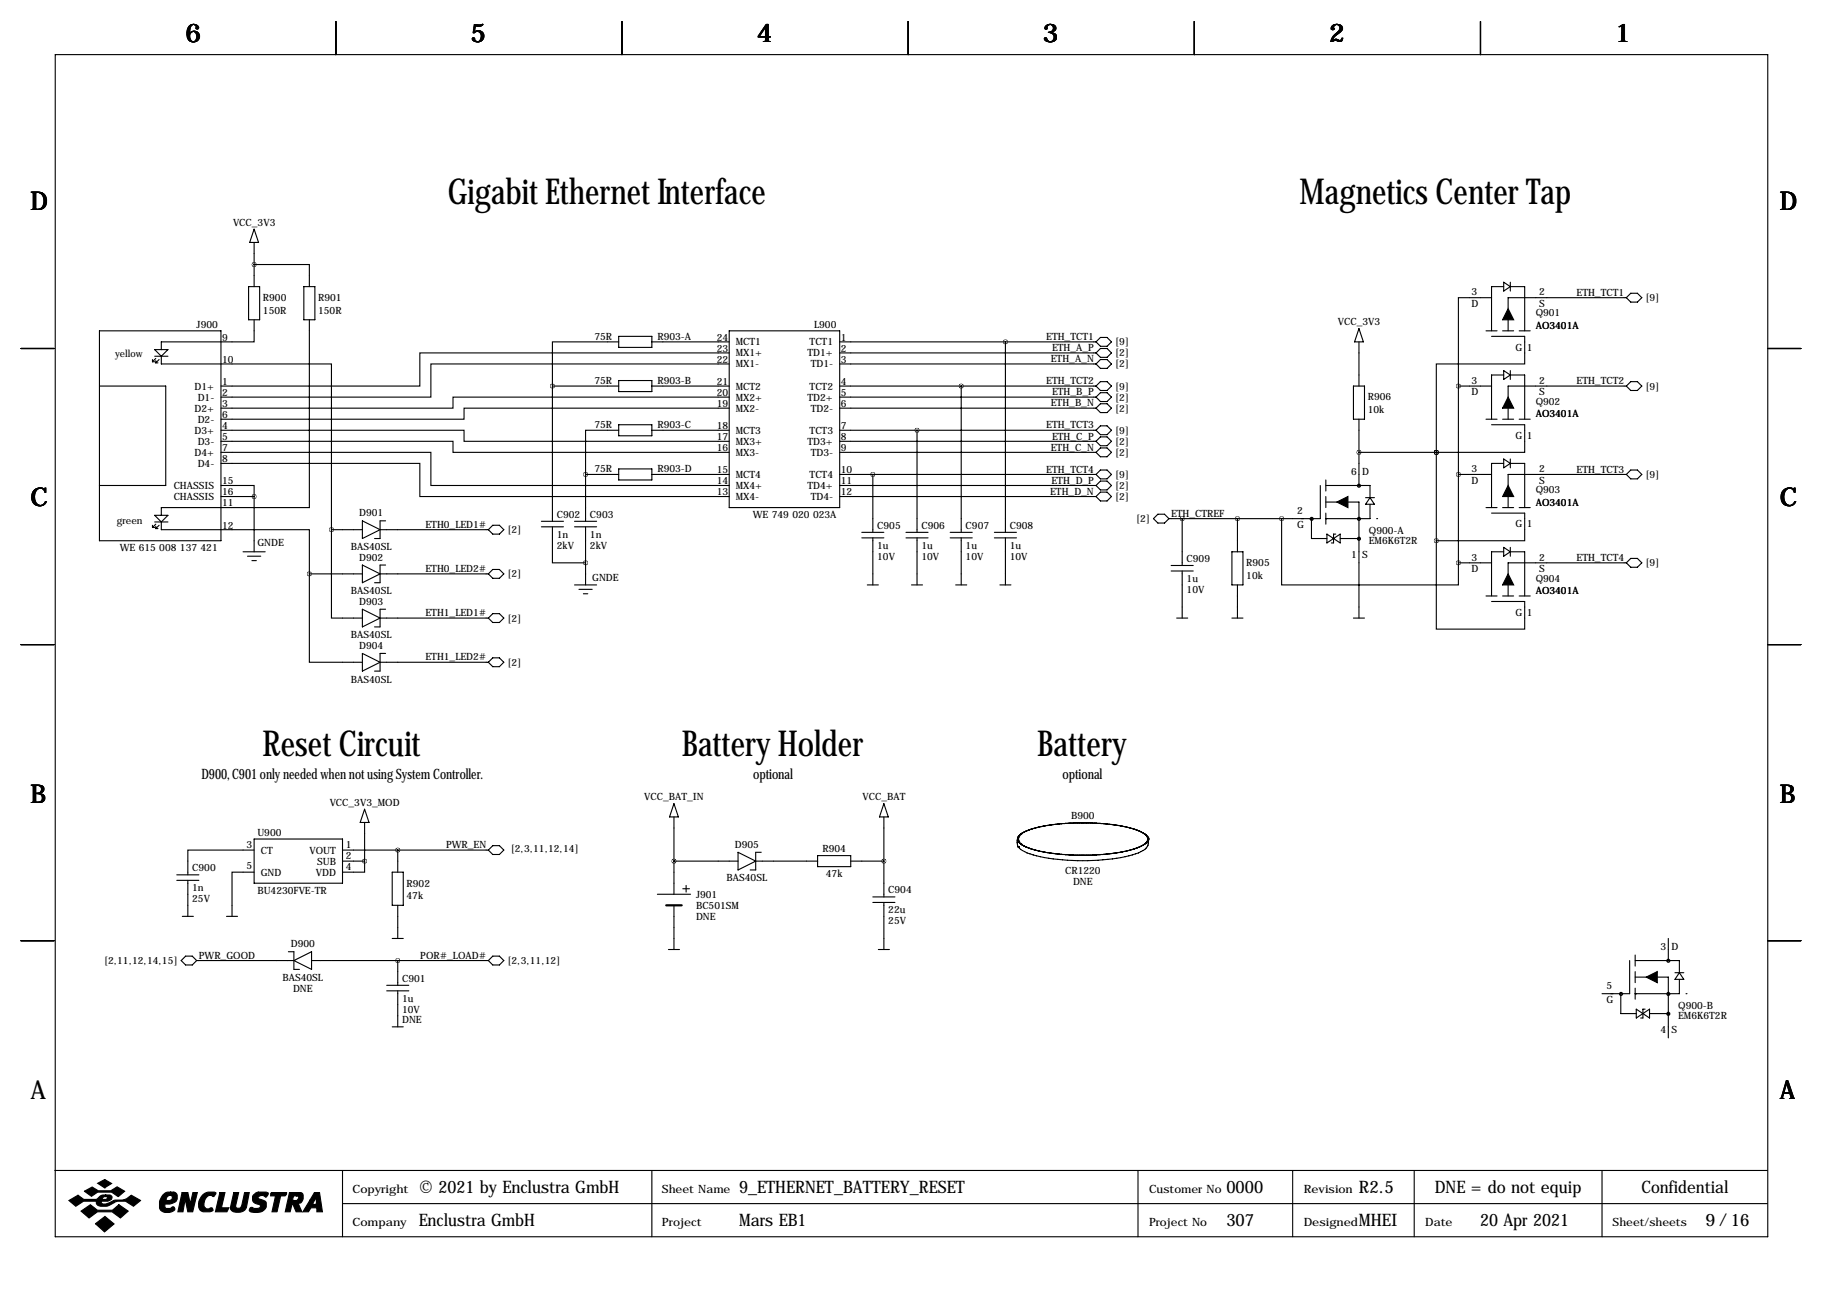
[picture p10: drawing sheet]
<svg xmlns="http://www.w3.org/2000/svg" width="419mm" height="297mm" viewBox="0 0 419 297" stroke-linecap="round" stroke-linejoin="round" font-family="sans-serif">
<g fill="none" stroke="#000" stroke-width=".25">
<path d="M12.7 12.6h393.7v271.7h-393.7zM77.2 4.9v7.7M143 4.9v7.7M208.8 4.9v7.7M274.6 4.9v7.7M340.4 4.9v7.7M58.4 55.7v10.2M58.4 52.7l1 3h-2zM22.9 76.1h27.9v48.2h-27.9zM57.1 65.9h2.6v7.6h-2.6zM58.4 60.8h12.7v5.1M58.4 73.5v5.1h-21.3v1.8"/>
<path d="M69.8 65.9h2.6v7.6h-2.6zM71.1 73.5v43.2h-34v1.8M142.2 78.6h-15.2v10.2M142.2 77.3h7.7v2.6h-7.7zM149.9 78.6h17.7M167.6 76.1h25.4v40.6h-25.4zM193 78.6h59M231.1 78.6v43.8M253 77.6h1.5l1 1-1 1h-1.5l-1-1zM312.4 75.6l1 3h-2zM312.4 78.6v10.2M341.6 76.1h2.6"/>
<path d="M342.9 68.4h-7.6v20.4M342.9 77.3h7.6v6.4h-20.3v20.3M345.4 76.1h2.6M345.7 65.9h-2.8v10.2M345.7 64.9l1.5 1-1.5 1zM346.7 73.5v2.6M347.2 65.9h3.3v10.2M347.2 64.9v2M349.2 76.1h2.6M373.9 68.4h-27.2v2.6M374.9 67.4h1.5l1 1-1 1.1h-1.5l-1-1.1zM4.8 80.1h7.6"/>
<path d="M22.9 88.8h15.2v22.8h-15.2M35.1 83.2h.5M35.1 82.7v.5M35.6 80.4h3l-1.5 1.5zM35.6 81.9h3M35.8 82.9v.5M35.8 83.4h.5M35.8 82.4l-.7 .8M36.6 82.7l-.8 .7M37.1 81.9v1.8h39.1v38.1M50.8 98.9h55.9v2.6h60.9M127 88.8h15.2"/>
<path d="M127 88.8v31M142.2 98.9h-7.6v10.2M142.2 87.5h7.7v2.5h-7.7zM142.2 97.6h7.7v2.6h-7.7zM149.9 88.8h17.7M149.9 98.9h17.7M167.6 81.1h-71.1v7.7h-45.7M167.6 91.3h-63.5v2.5h-53.3M167.6 93.8h-60.9v2.6h-55.9M167.6 83.7h-68.5v7.6h-48.3M193 81.1h59M193 83.7h59"/>
<path d="M193 88.8h59M193 91.3h59M193 93.8h59M193 98.9h59M210.8 98.9v23.5M221 88.8v33.6M252 81.1l1-1h1.5l1 1-1 1.1h-1.5zM253 82.7h1.5l1 1-1 1h-1.5l-1-1zM253 92.8h1.5l1 1-1 1.1h-1.5l-1-1.1zM253 90.3h1.5l1 1-1 1h-1.5l-1-1zM253 87.7h1.5l1 1.1-1 1h-1.5l-1-1zM253 97.9h1.5l1 1-1 1h-1.5l-1-1z"/>
<path d="M311.1 88.8h2.6v7.6h-2.6zM312.4 96.4v15.2M335.3 88.8h7.6M335.3 88.8v40.6M341.6 96.4h2.6M342.9 97.6h7.6v6.4h-20.3M345.4 96.4h2.6M345.7 86.2h-2.8v10.2M345.7 85.2l1.5 1-1.5 1zM346.7 93.8v2.6M347.2 86.2h3.3v10.2M347.2 85.2v2"/>
<path d="M349.2 96.4h2.6M373.9 88.8h-27.2v2.5M373.9 88.8l1-1.1h1.5l1 1.1-1 1h-1.5zM406.4 80.1h7.6M35.6 118.5h3l-1.5 1.5zM50.8 111.6h7.6v2.6M50.8 101.5h53.3v2.5h63.5M50.8 104h48.3v7.6h68.5M50.8 106.5h45.7v7.7h71.1M50.8 114.2h7.6M58.4 114.2v12.7M83.3 119.7l4.1 2.1-4.1 2z"/>
<path d="M88.6 119.7h-1.2v4.1h-1.3M124.5 119.8h5M132.1 119.8h5.1M134.6 109.1h7.6M134.6 109.1v10.7M142.2 107.8h7.7v2.5h-7.7zM149.9 109.1h17.7M193 101.5h59M193 104h59M193 109.1h59M193 111.6h59M193 114.2h59"/>
<path d="M200.7 109.1v13.3M253 103h1.5l1 1-1 1h-1.5l-1-1zM253 100.4h1.5l1 1.1-1 1h-1.5l-1-1zM253 113.1h1.5l1 1.1-1 1h-1.5l-1-1zM253 110.6h1.5l1 1-1 1h-1.5l-1-1zM253 108.1h1.5l1 1-1 1h-1.5l-1-1zM265.2 119.2l1-1h1.5l1 1-1 1.1h-1.5zM271.8 119.2v10.8M284.5 119.2v7.7M294.6 119.2v15.3h40.7v-5.1M301.5 119.2v4.6h3.6M303.5 111.6v7.6h-34.8"/>
<path d="M304.8 119.2h.1M304.8 111.6h10.2v2.8M304.8 110.3v2.6M304.8 114.2v2.5M304.8 118v2.5M304.8 115.4h2.5M309.9 115.4h2.5v26.7M312.4 104h17.8M313.9 114.4h2.1M315 115.9v3.3h-10.2M315 114.4l1 1.5h-2.1zM316.5 119.2h.1"/>
<path d="M330.2 104h.1M330.2 104v20.3M335.3 109.1h7.6M341.6 116.7h2.6M342.9 118h7.6v6.3h-20.3M345.4 116.7h2.6M345.7 106.5h-2.8v10.2M345.7 105.5l1.5 1-1.5 1.1zM346.7 114.2v2.5M347.2 106.5h3.3v10.2M347.2 105.5v2.1M349.2 116.7h2.6"/>
<path d="M373.9 109.1h-27.2v2.5M373.9 109.1l1-1h1.5l1 1-1 1h-1.5zM35.1 120.8v.5M35.1 121.3h.5M35.6 120h3M35.8 121v.5M35.8 120.5l-.7 .8M35.8 121.5h.5M36.6 120.8l-.8 .7M37.1 120v1.8h34v10.1M55.9 126.9h5.1M56.9 127.9h3"/>
<path d="M57.9 128.9h1M71.1 131.9v20.4h12.2M71.1 131.9h12.2M76.2 121.8v20.3h7.1M76.2 121.8h7.1M83.3 129.9l4.1 2-4.1 2.1zM87.4 121.8h24.9M87.4 131.9h24.9M88.6 129.9h-1.2v4.1h-1.3M113.3 120.8h1.5l1 1-1 1h-1.5l-1-1zM113.3 130.9h1.5l1 1-1 1.1h-1.5l-1-1.1zM124.5 121.1h5"/>
<path d="M127 121.1v8.3h7.6M132.1 121.1h5.1M132.1 134.5h5.1M133.1 135.5h3M134.1 136.5h1M134.6 121.1v13.4M198.1 122.4h5.1M198.1 123.7h5.1M199.4 134.5h2.5M200.7 123.7v10.8M208.3 122.4h5.1M208.3 123.7h5.1"/>
<path d="M209.5 134.5h2.6M210.8 123.7v10.8M218.4 122.4h5.1M218.4 123.7h5.1M219.7 134.5h2.5M221 123.7v10.8M228.6 122.4h5.1M228.6 123.7h5.1M229.9 134.5h2.5M231.1 123.7v10.8M269.2 130h5.1M269.2 131.3h5.1"/>
<path d="M271.8 131.3v10.8M283.2 126.9h2.6v7.6h-2.6zM284.5 134.5v7.6M305.1 122.8l3 2v-2l-3 2zM307.1 122.8h-.5v2h-.5M308.1 123.8h4.3M330.2 124.3v20.3h20.3v-6.3h-7.6M335.3 129.4h7.6M341.6 137h2.6M345.4 137h2.6M345.7 126.9h-2.8v10.1M345.7 125.8l1.5 1.1-1.5 1z"/>
<path d="M346.7 134.5v2.5M347.2 126.9h3.3v10.1M347.2 125.8v2.1M349.2 137h2.6M373.9 129.4h-27.2v2.5M373.9 129.4l1-1h1.5l1 1-1 1h-1.5zM4.8 148.2h7.6M83.3 140.1l4.1 2-4.1 2zM83.3 150.2l4.1 2.1-4.1 2zM87.4 142.1h24.9M87.4 152.3h24.9M88.6 140.1h-1.2v4h-1.3"/>
<path d="M88.6 150.2h-1.2v4.1h-1.3M112.3 142.1l1-1h1.5l1 1-1 1h-1.5zM113.3 151.2h1.5l1 1.1-1 1h-1.5l-1-1zM270.5 142.1h2.5M283.2 142.1h2.6M311.1 142.1h2.6M406.4 148.2h7.6M58.4 195.4h-15.2v5.7M58.4 192.9h20.3v10.2h-20.3zM78.7 198h5.1M78.7 195.4h33.6M83.8 198v2.5h-5.1"/>
<path d="M83.8 186l1 3.1h-2zM83.8 189.1v8.9M91.4 195.4v5.1M113.3 194.4h1.5l1 1-1 1.1h-1.5l-1-1.1zM154.9 198h14.8M154.9 187.8v17.8M154.9 184.8l1.1 3h-2.1zM169.7 195.9l4 2.1-4 2zM173.7 198h14.3M175 195.9h-1.3v4.1h-1.2M188 196.7h7.6v2.5h-7.6zM195.6 198h7.6"/>
<path d="M203.2 187.8v18.4M203.2 184.8l1 3h-2zM233.9 192.8h.1M233.9 192.9h.1M233.9 193h.1M233.9 193l.1 .2M233.9 192.8v.2M234 192.6h.1M234 192.7h.1M234 193.1h.1M234 193.2h.1M234 192.6l-.1 .2"/>
<path d="M234 193.2l.1 .2M234 192.7l-.2 1 .3 1M234 192.5h.1M234 193.3h.1M234.1 192.4h.1M234.1 193.4h.1M234.1 192.4l.8-.8 1-.5 4-1.2 5-.6 6.2-.1 4.1 .3 4.5 .8 3.1 1.2 1 1M234.1 192.4l-.1 .2M234.1 193.4l.2 .3M234.1 194.7a7.2 7.2 0 0 0 4.2 2.1 47.3 47.3 0 0 0 23.4-.7l1.5-.8 .5-.6M234.2 192.2h.1M234.2 193.6h.1"/>
<path d="M234.3 193.7l1.7 1.1 3.2 .9 3.5 .6 4.1 .3h5.3l5.3-.6 2.3-.5 2.2-.7 1.7-1.1M234.3 193.7h.1M234.5 191.9h.1M234.5 193.9h.1M234.8 191.7h.1M234.8 194.1h.1M235.1 191.5h.1M235.1 194.3h.1M235.4 191.3h.1M235.4 194.5h.1M236 191l-.1 .1M236.4 190.9h.1"/>
<path d="M236.4 194.9h.1M236.5 195h.1M236.9 190.7h.1M236.9 195.1h.1M259.8 190.4h.1M259.8 195.4h.1M260.3 190.5h.1M260.9 190.7h.1M261.1 190.8h.1M261.1 195h.1M261.4 190.9h.1M261.4 194.9h.1"/>
<path d="M261.9 191v.1M262.1 194.6h.1M262.4 194.5h.1M262.9 191.6h.1M263 191.7h.1M263 194.1h.1M263.1 194h.1M263.3 191.9h.1M263.3 193.9h.1M263.6 193.7h.1M263.6 192.2h.1M263.6 193.6h.1"/>
<path d="M263.8 192.4h.1M263.8 193.4h.1M263.8 193.4l-.2 .3M263.8 192.5h.1M263.8 193.3h.1M263.8 192.5l.1 .1M263.8 193.3v.1M263.9 192.7h.1M263.9 192.6h.1M263.9 193.2h.1M263.9 193.1h.1M263.9 192.6v.2"/>
<path d="M263.9 193.2l-.1 .1M263.9 192.7l.1 1-.2 1M263.9 192.9h.1M263.9 192.8h.1M263.9 193h.1M263.9 192.8v.2M263.9 193v.2M4.8 216.3h7.6M40.6 201.1h5.1M40.6 202.4h5.1M41.9 210.7h2.5M42.7 219.8h1.5l1 1-1 1.1h-1.5l-1-1.1z"/>
<path d="M43.2 202.4v8.3M52.1 210.7h2.5M58.4 200.5h-5.1v10.2M66.3 218.8h1.3v4.1h1.2M90.2 200.5h2.5v7.6h-2.5zM90.2 215.8h2.5M91.4 208.1v7.7M151.1 205.6h7.6M153.7 218.3h2.5M154.9 208.1v10.2M157 204.3h1.5M157.7 203.6v1.5"/>
<path d="M200.7 206.2h5M200.7 207.5h5M201.9 218.3h2.6M203.2 207.5v10.8M375.9 219.6v2.5M383.5 215.8v5M406.4 216.3h7.6M45.2 220.8h22.4M67.6 220.8l4-2v4.1zM71.6 220.8h40.7M88.9 226.5h5.1M88.9 227.8h5.1"/>
<path d="M90.2 236.1h2.5M91.4 220.8v5.7M91.4 227.8v8.3M112.3 220.8l1-1h1.5l1 1-1 1.1h-1.5zM372.6 228.5v4.5h3.6M374.6 220.8v7.7h-6.3M375.9 228.5h.1M375.9 223.4v2.5M375.9 227.2v2.5M375.9 224.6h2.6M375.9 220.8h10.2v2.8M376.2 232l3 2v-2l-3 2z"/>
<path d="M378.2 232h-.5v2h-.5M379.2 233h4.3M381 224.6h2.5v14M385.1 223.6h2M386.1 225.2v3.3h-10.2M386.1 223.6l1 1.6h-2zM387.6 228.5h.1M12.6 269.1h393.7M78.7 269.1v15.2M78.7 276.7h327.6M149.9 269.1v15.2M261.6 269.1v15.2"/>
<path d="M297.2 269.1v15.2M325.1 269.1v15.2M368.3 269.1v15.2"/>
</g>
<g fill="#000" stroke="#000" stroke-width=".25">
<path d="M346.7 71l1.3 2.5h-2.6zM346.7 91.3l1.3 2.5h-2.6zM307.3 115.4l2.6-1.2v2.5zM346.7 111.6l1.3 2.6h-2.6zM346.7 131.9l1.3 2.6h-2.6zM378.5 224.6l2.5-1.2v2.5zM15.8 276l2.1-1.2 1.4 1h2.8l.3-.2a1.77 1.77 0 0 1 1.9-.9v.4l-.6 .2-.2 .5h.9l.3-.6-.4-.1v-.4h.9a.59 .59 0 0 1 .6 .7l-.2 .4-.8 .4h-1.4l-.1 .1 .1 .4a3.2 3.2 0 0 0 2.7-.7l.3-.1a4 4 0 0 0 3.8-1.1l2.1 1.2-1.6 1.3a4 4 0 0 0-5.5-.2 2.66 2.66 0 0 1-2.9-.2l-.1-.7h-3l-1.8 1.1zM19.4 273.9l1.8-1 1.4 .9h2.9l1.4-.9 1.8 1-1.5 1.2-1.5-1h-3.2l-1.5 .9zM22.5 272l1.6-.8 1.6 .9-1.6 1zM18.6 278.4l2.2-1.4 1.6 1.2h3.5l1.4-1.2 2.2 1.4-1.8 1.6-1.9-1.4h-3.4l-1.9 1.4zM37.4 274.7a1.75 1.75 0 0 1 1.8-.6v.7a.82 .82 0 0 0-.8 1.2h.6a.6 .6 0 0 0 .6-.5 .6 .6 0 0 0-.4-.7v-.7h.8l.5 .3a1.61 1.61 0 0 1 0 1.7 1.61 1.61 0 0 1-1.5 .7h-1v.9l.2 .1h.9l.7-.4 .4 .4a1.06 1.06 0 0 1-1.3 1 1.82 1.82 0 0 1-2.2-1.1 3.5 3.5 0 0 1 .7-3zM41.9 274.2h1.3l.5 2.6 .6-2.6h1.1l-1.1 4.4h-1.1l-.6-2.9-.5 2.9h-1.2z"/>
<path d="M46.7 274.6a2.78 2.78 0 0 1 2.9-.4l-.4 .9a1.32 1.32 0 0 0-2.1 .8l-.2 .8a.98 .98 0 0 0 1.1 1.2 .55 .55 0 0 1 .6-.2 .55 .55 0 0 1 .4 .6l-.7 .3-1.8-.1a1.79 1.79 0 0 1-.8-2.3zM50.5 274.2h1.2l-.8 3.5h1.7l-.4 .9h-2.7zM53.7 274.2h1.2l-.7 3.1a.73 .73 0 0 0 .7 .5 .73 .73 0 0 0 .7-.6l.6-3h1.1l-.7 3.4a2.28 2.28 0 0 1-3.6 .4v-.4zM58.3 274.7l.8-.6h2.1l.5 .2v.2l-.6 .7a.96 .96 0 0 0-1-.4 .96 .96 0 0 0-.8 .6l1.7 .8a1.71 1.71 0 0 1-.1 1.8 1.71 1.71 0 0 1-1.7 .8l-1.4-.2a.51 .51 0 0 1-.4-.7 .51 .51 0 0 1 .8-.2l1 .1a.52 .52 0 0 0 .6-.2 .52 .52 0 0 0-.2-.7 1.39 1.39 0 0 1-1.4-.6 1.39 1.39 0 0 1 .1-1.6zM62.2 274.4l.2-.2h3.5l-.1 .4-.3 .3h-1l-.8 3.7h-1.2l.8-3.7h-1.1zM66.5 274.2h1.7v.7h-.7l-.2 1.1h.9l.3-.3a.44 .44 0 0 0 .1-.5 .44 .44 0 0 0-.4-.3v-.7h1l.3 .2 .2 .3v.9a1.03 1.03 0 0 1-1.2 1l.9 2h-1.3l-.8-1.8h-.1l-.5 1.8h-1.1zM72.3 274.2h1.2l.6 4.4h-1.3v-.9h-1.3l-.6 .9h-1.3l1.7-2.7h1l-.4 .8 .2 .2h.4l.2-.2v-1.5l-.4 .7h-1zM21.9 281.3l2.2-1.6 2.1 1.7-2.2 1.8z"/>
</g>
<g fill="none" stroke="#000" stroke-width=".63">
<circle cx="301.5" cy="119.3" r=".15"/>
<circle cx="312.4" cy="111.7" r=".15"/>
<circle cx="312.4" cy="119.3" r=".15"/>
<circle cx="312.4" cy="123.9" r=".15"/>
<circle cx="372.7" cy="228.5" r=".15"/>
<circle cx="383.5" cy="228.5" r=".15"/>
<circle cx="383.5" cy="233.1" r=".15"/>
<circle cx="383.5" cy="220.9" r=".15"/>
</g>
<path d="M234.1 194.7h.1" fill="none" stroke="#000" stroke-width=".23"/>
<path d="M153.2 208.1h3.5" fill="none" stroke="#000" stroke-width=".51"/>
<path d="M58.4 60.8a.05 .05 0 0 0 .1 0 .05 .05 0 0 0-.1 0zM200.6 109.1a.05 .05 0 0 0 .1 0 .05 .05 0 0 0-.1 0zM284.4 119.2a.05 .05 0 0 0 .1 0 .05 .05 0 0 0-.1 0zM271.7 119.2a.05 .05 0 0 0 .1 0 .05 .05 0 0 0-.1 0zM335.2 88.8a.05 .05 0 0 0 .1 0 .05 .05 0 0 0-.1 0zM335.2 109.1a.05 .05 0 0 0 .1 0 .05 .05 0 0 0-.1 0zM312.4 104a.05 .05 0 0 0 .1 0 .05 .05 0 0 0-.1 0zM294.6 119.2a.05 .05 0 0 0 .1 0 .05 .05 0 0 0-.1 0zM335.2 129.4a.05 .05 0 0 0 .1 0 .05 .05 0 0 0-.1 0zM134.6 109.1a.05 .05 0 0 0 .1 0 .05 .05 0 0 0-.1 0zM210.8 98.9a.05 .05 0 0 0 .1 0 .05 .05 0 0 0-.1 0zM220.9 88.8a.05 .05 0 0 0 .1 0 .05 .05 0 0 0-.1 0zM231.1 78.6a.05 .05 0 0 0 .1 0 .05 .05 0 0 0-.1 0zM71.1 131.9a.05 .05 0 0 0 .1 0 .05 .05 0 0 0-.1 0zM154.9 198a.05 .05 0 0 0 .1 0 .05 .05 0 0 0-.1 0zM83.8 198a.05 .05 0 0 0 .1 0 .05 .05 0 0 0-.1 0zM134.6 129.4a.05 .05 0 0 0 .1 0 .05 .05 0 0 0-.1 0zM58.4 114.2a.05 .05 0 0 0 .1 0 .05 .05 0 0 0-.1 0zM91.4 220.8a.05 .05 0 0 0 .1 0 .05 .05 0 0 0-.1 0zM91.4 195.4a.05 .05 0 0 0 .1 0 .05 .05 0 0 0-.1 0z" fill="#000" stroke="#000" stroke-width="1"/>
<g font-size="8.2">
<text x="102.9" y="46.8">Gigabit Ethernet Interface</text>
<text x="298.8" y="46.8">Magnetics Center Tap</text>
<text x="60.4" y="173.8">Reset Circuit</text>
<text x="156.7" y="173.8">Battery Holder</text>
<text x="238.4" y="173.8">Battery</text>
</g>
<g font-size="5.9">
<text x="42.7" y="9.8">6</text>
<text x="108.2" y="9.8">5</text>
<text x="174" y="9.8">4</text>
<text x="239.8" y="9.8">3</text>
<text x="305.6" y="9.8">2</text>
<text x="371.3" y="9.8">1</text>
<text x="7" y="48.4">D</text>
<text x="409.2" y="48.4">D</text>
<text x="7" y="116.4">C</text>
<text x="409.2" y="116.4">C</text>
<text x="7" y="184.5">B</text>
<text x="409.2" y="184.5">B</text>
<text x="7" y="252.6">A</text>
<text x="409.2" y="252.6">A</text>
</g>
<g font-size="4">
<text x="96.3" y="274.2">© 2021 by Enclustra GmbH</text>
<text x="169.9" y="274.2">9_ETHERNET_BATTERY_RESET</text>
<text x="281.9" y="274.2">0000</text>
<text x="312.4" y="274.2">R2.5</text>
<text x="329.8" y="274.2">DNE = do not equip</text>
<text x="377.3" y="274.2">Confidential</text>
<text x="96.3" y="281.8">Enclustra GmbH</text>
<text x="169.9" y="281.8">Mars EB1</text>
<text x="281.9" y="281.8">307</text>
<text x="312.4" y="281.8">MHEI</text>
<text x="340.3" y="281.8">20 Apr 2021</text>
<text x="392.1" y="281.8">9 / 16</text>
</g>
<g font-size="3.3">
<text x="46.3" y="179.2">D900, C901 only needed when not using System Controller.</text>
<text x="173.1" y="179.2">optional</text>
<text x="244.2" y="179.2">optional</text>
</g>
<g font-size="2.6">
<text x="81" y="274.2">Copyright</text>
<text x="152.1" y="274.2">Sheet Name</text>
<text x="264.2" y="274.2">Customer No</text>
<text x="299.7" y="274.2">Revision</text>
<text x="81" y="281.8">Company</text>
<text x="152.1" y="281.8">Project</text>
<text x="264.2" y="281.8">Project No</text>
<text x="299.7" y="281.8">Designed</text>
<text x="327.7" y="281.8">Date</text>
<text x="370.7" y="281.8">Sheet/sheets</text>
</g>
<g font-size="2.3">
<text x="53.6" y="51.9">VCC_3V3</text>
<text x="60.5" y="69.2">R900</text>
<text x="73.2" y="69.2">R901</text>
<text x="338.3" y="67.9">3</text>
<text x="338.3" y="70.6">D</text>
<text x="353.8" y="67.9">2</text>
<text x="353.8" y="70.6">S</text>
<text x="362.5" y="68">ETH_TCT1</text>
<text x="378.3" y="69.2">[9]</text>
<text x="45.2" y="75.3">J900</text>
<text x="60.5" y="72.1">150R</text>
<text x="73.2" y="72.1">150R</text>
<text x="187.1" y="75.3">L900</text>
<text x="307.6" y="74.8">VCC_3V3</text>
<text x="353.1" y="72.8">Q901</text>
<text x="353.1" y="75.6">AO3401A</text>
<text x="26.5" y="82.2">yellow</text>
<text x="51.1" y="78.3">9</text>
<text x="51.1" y="83.4">10</text>
<text x="136.7" y="78.1">75R</text>
<text x="151.1" y="78.1">R903-A</text>
<text x="164.8" y="83.4">22</text>
<text x="164.8" y="80.9">23</text>
<text x="164.8" y="78.3">24</text>
<text x="169.2" y="81.9">MX1+</text>
<text x="169.2" y="79.4">MCT1</text>
<text x="185.6" y="81.9">TD1+</text>
<text x="186.1" y="79.4">TCT1</text>
<text x="193.3" y="78.3">1</text>
<text x="193.3" y="80.9">2</text>
<text x="193.3" y="83.4">3</text>
<text x="240.5" y="78.2">ETH_TCT1</text>
<text x="241.6" y="83.3">ETH_A_N</text>
<text x="241.9" y="80.7">ETH_A_P</text>
<text x="256.4" y="81.9">[2]</text>
<text x="256.4" y="79.4">[9]</text>
<text x="348.4" y="80.6">G</text>
<text x="351" y="80.6">1</text>
<text x="44.7" y="89.6">D1+</text>
<text x="51.1" y="88.5">1</text>
<text x="136.7" y="88.3">75R</text>
<text x="151.1" y="88.3">R903-B</text>
<text x="164.8" y="88.5">21</text>
<text x="169.2" y="89.6">MCT2</text>
<text x="169.2" y="84.5">MX1-</text>
<text x="186.1" y="89.6">TCT2</text>
<text x="186.4" y="84.5">TD1-</text>
<text x="193.3" y="88.5">4</text>
<text x="240.5" y="88.4">ETH_TCT2</text>
<text x="256.4" y="84.5">[2]</text>
<text x="256.4" y="89.6">[9]</text>
<text x="338.3" y="88.3">3</text>
<text x="353.8" y="88.3">2</text>
<text x="362.5" y="88.4">ETH_TCT2</text>
<text x="378.3" y="89.6">[9]</text>
<text x="44.7" y="94.6">D2+</text>
<text x="45.5" y="92.1">D1-</text>
<text x="51.1" y="93.6">3</text>
<text x="51.1" y="91">2</text>
<text x="164.8" y="93.6">19</text>
<text x="164.8" y="91">20</text>
<text x="169.2" y="94.6">MX2-</text>
<text x="169.2" y="92.1">MX2+</text>
<text x="185.6" y="92.1">TD2+</text>
<text x="186.4" y="94.6">TD2-</text>
<text x="193.3" y="91">5</text>
<text x="193.3" y="93.6">6</text>
<text x="241.6" y="93.4">ETH_B_N</text>
<text x="241.9" y="90.9">ETH_B_P</text>
<text x="256.4" y="94.6">[2]</text>
<text x="256.4" y="92.1">[2]</text>
<text x="314.5" y="92.1">R906</text>
<text x="314.5" y="94.9">10k</text>
<text x="338.3" y="90.9">D</text>
<text x="353.1" y="93.1">Q902</text>
<text x="353.1" y="96">AO3401A</text>
<text x="353.8" y="90.9">S</text>
<text x="44.7" y="99.7">D3+</text>
<text x="45.5" y="97.2">D2-</text>
<text x="51.1" y="101.2">5</text>
<text x="51.1" y="98.7">4</text>
<text x="51.1" y="96.1">6</text>
<text x="136.7" y="98.4">75R</text>
<text x="151.1" y="98.4">R903-C</text>
<text x="164.8" y="101.2">17</text>
<text x="164.8" y="98.7">18</text>
<text x="169.2" y="99.7">MCT3</text>
<text x="186.1" y="99.7">TCT3</text>
<text x="193.3" y="98.7">7</text>
<text x="193.3" y="101.2">8</text>
<text x="240.5" y="98.5">ETH_TCT3</text>
<text x="241.9" y="101.1">ETH_C_P</text>
<text x="256.4" y="99.7">[9]</text>
<text x="348.4" y="101">G</text>
<text x="351" y="101">1</text>
<text x="44.7" y="104.8">D4+</text>
<text x="45.5" y="107.3">D4-</text>
<text x="45.5" y="102.3">D3-</text>
<text x="51.1" y="106.3">8</text>
<text x="51.1" y="103.7">7</text>
<text x="164.8" y="103.7">16</text>
<text x="169.2" y="104.8">MX3-</text>
<text x="169.2" y="102.3">MX3+</text>
<text x="185.6" y="102.3">TD3+</text>
<text x="186.4" y="104.8">TD3-</text>
<text x="193.3" y="103.7">9</text>
<text x="241.6" y="103.6">ETH_C_N</text>
<text x="256.4" y="104.8">[2]</text>
<text x="256.4" y="102.3">[2]</text>
<text x="39.9" y="112.4">CHASSIS</text>
<text x="51.1" y="111.4">15</text>
<text x="51.1" y="113.9">16</text>
<text x="136.7" y="108.6">75R</text>
<text x="151.1" y="108.6">R903-D</text>
<text x="164.8" y="113.9">13</text>
<text x="164.8" y="111.4">14</text>
<text x="164.8" y="108.8">15</text>
<text x="169.2" y="112.4">MX4+</text>
<text x="169.2" y="109.9">MCT4</text>
<text x="185.6" y="112.4">TD4+</text>
<text x="186.1" y="109.9">TCT4</text>
<text x="193.3" y="108.8">10</text>
<text x="193.3" y="111.4">11</text>
<text x="193.3" y="113.9">12</text>
<text x="240.5" y="108.7">ETH_TCT4</text>
<text x="241.5" y="113.8">ETH_D_N</text>
<text x="241.8" y="111.2">ETH_D_P</text>
<text x="256.4" y="112.4">[2]</text>
<text x="256.4" y="109.9">[9]</text>
<text x="310.6" y="109.2">6</text>
<text x="313.2" y="109.2">D</text>
<text x="338.3" y="108.6">3</text>
<text x="338.3" y="111.2">D</text>
<text x="353.1" y="113.4">Q903</text>
<text x="353.8" y="108.6">2</text>
<text x="353.8" y="111.2">S</text>
<text x="362.5" y="108.7">ETH_TCT3</text>
<text x="378.3" y="109.9">[9]</text>
<text x="39.9" y="115">CHASSIS</text>
<text x="51.1" y="116.4">11</text>
<text x="82.6" y="118.7">D901</text>
<text x="128" y="119">C902</text>
<text x="135.6" y="119">C903</text>
<text x="169.2" y="115">MX4-</text>
<text x="173.1" y="119.1">WE 749 020 023A</text>
<text x="186.4" y="115">TD4-</text>
<text x="256.4" y="115">[2]</text>
<text x="269.2" y="118.8">ETH_CTREF</text>
<text x="298.2" y="118.2">2</text>
<text x="353.1" y="116.3">AO3401A</text>
<text x="26.9" y="120.5">green</text>
<text x="51.1" y="121.5">12</text>
<text x="59.2" y="125.6">GNDE</text>
<text x="97.8" y="121.4">ETH0_LED1#</text>
<text x="116.7" y="122.6">[2]</text>
<text x="128" y="123.6">1n</text>
<text x="135.6" y="123.6">1n</text>
<text x="201.7" y="121.5">C905</text>
<text x="211.8" y="121.5">C906</text>
<text x="222" y="121.5">C907</text>
<text x="232.2" y="121.5">C908</text>
<text x="261.2" y="120">[2]</text>
<text x="298.2" y="121.4">G</text>
<text x="314.7" y="122.8">Q900-A</text>
<text x="314.7" y="125.2">EM6K6T2R</text>
<text x="348.4" y="121.3">G</text>
<text x="351" y="121.3">1</text>
<text x="27.5" y="126.7">WE 615 008 137 421</text>
<text x="80.7" y="126.4">BAS40SL</text>
<text x="82.6" y="128.9">D902</text>
<text x="97.8" y="131.5">ETH0_LED2#</text>
<text x="128" y="126.2">2kV</text>
<text x="135.6" y="126.2">2kV</text>
<text x="201.7" y="126.2">1u</text>
<text x="201.7" y="128.7">10V</text>
<text x="211.8" y="126.2">1u</text>
<text x="211.8" y="128.7">10V</text>
<text x="222" y="126.2">1u</text>
<text x="222" y="128.7">10V</text>
<text x="232.2" y="126.2">1u</text>
<text x="232.2" y="128.7">10V</text>
<text x="272.8" y="129.1">C909</text>
<text x="286.5" y="130.2">R905</text>
<text x="310.6" y="128.4">1</text>
<text x="313.2" y="128.4">S</text>
<text x="338.3" y="128.9">3</text>
<text x="338.3" y="131.5">D</text>
<text x="353.8" y="128.9">2</text>
<text x="353.8" y="131.5">S</text>
<text x="362.5" y="129">ETH_TCT4</text>
<text x="378.3" y="130.2">[9]</text>
<text x="80.7" y="136.6">BAS40SL</text>
<text x="116.7" y="132.7">[2]</text>
<text x="136.1" y="133.5">GNDE</text>
<text x="272.8" y="133.8">1u</text>
<text x="272.8" y="136.3">10V</text>
<text x="286.5" y="133">10k</text>
<text x="353.1" y="133.7">Q904</text>
<text x="353.1" y="136.6">AO3401A</text>
<text x="82.6" y="139.1">D903</text>
<text x="97.8" y="141.7">ETH1_LED1#</text>
<text x="116.7" y="142.9">[2]</text>
<text x="348.4" y="141.6">G</text>
<text x="351" y="141.6">1</text>
<text x="80.7" y="146.8">BAS40SL</text>
<text x="82.6" y="149.2">D904</text>
<text x="97.8" y="151.9">ETH1_LED2#</text>
<text x="116.7" y="153.1">[2]</text>
<text x="80.7" y="156.9">BAS40SL</text>
<text x="75.8" y="185.3">VCC_3V3_MOD</text>
<text x="148.1" y="184">VCC_BAT_IN</text>
<text x="198.3" y="184">VCC_BAT</text>
<text x="246.2" y="188.3">B900</text>
<text x="56.6" y="194.9">3</text>
<text x="59.2" y="192.1">U900</text>
<text x="59.9" y="196.2">CT</text>
<text x="71.2" y="196.2">VOUT</text>
<text x="79.5" y="194.9">1</text>
<text x="79.5" y="197.5">2</text>
<text x="102.6" y="195">PWR_EN</text>
<text x="117.4" y="196">[2,3,11,12,14]</text>
<text x="169" y="194.9">D905</text>
<text x="189.1" y="195.9">R904</text>
<text x="44.2" y="200.3">C900</text>
<text x="56.6" y="199.8">5</text>
<text x="59.9" y="201.3">GND</text>
<text x="72.6" y="201.3">VDD</text>
<text x="72.9" y="198.8">SUB</text>
<text x="79.5" y="200">4</text>
<text x="93.5" y="203.8">R902</text>
<text x="167" y="202.6">BAS40SL</text>
<text x="189.9" y="201.6">47k</text>
<text x="244.9" y="200.9">CR1220</text>
<text x="246.7" y="203.4">DNE</text>
<text x="44.2" y="204.9">1n</text>
<text x="44.2" y="207.5">25V</text>
<text x="59.2" y="205.4">BU4230FVE-TR</text>
<text x="93.5" y="206.7">47k</text>
<text x="160" y="206.4">J901</text>
<text x="160" y="209">BC501SM</text>
<text x="204.2" y="205.3">C904</text>
<text x="160" y="211.5">DNE</text>
<text x="204.2" y="210">22u</text>
<text x="204.2" y="212.5">25V</text>
<text x="23.9" y="221.6">[2,11,12,14,15]</text>
<text x="45.7" y="220.4">PWR_GOOD</text>
<text x="66.9" y="217.8">D900</text>
<text x="96.6" y="220.4">POR#_LOAD#</text>
<text x="116.7" y="221.6">[2,3,11,12]</text>
<text x="381.8" y="218.4">3</text>
<text x="384.3" y="218.4">D</text>
<text x="64.9" y="225.5">BAS40SL</text>
<text x="92.5" y="225.7">C901</text>
<text x="369.3" y="227.4">5</text>
<text x="67.4" y="228">DNE</text>
<text x="92.5" y="230.3">1u</text>
<text x="92.5" y="232.9">10V</text>
<text x="369.3" y="230.6">G</text>
<text x="385.8" y="232">Q900-B</text>
<text x="92.5" y="235.2">DNE</text>
<text x="381.8" y="237.6">4</text>
<text x="384.3" y="237.6">S</text>
<text x="385.8" y="234.4">EM6K6T2R</text>
</g>
</svg>
